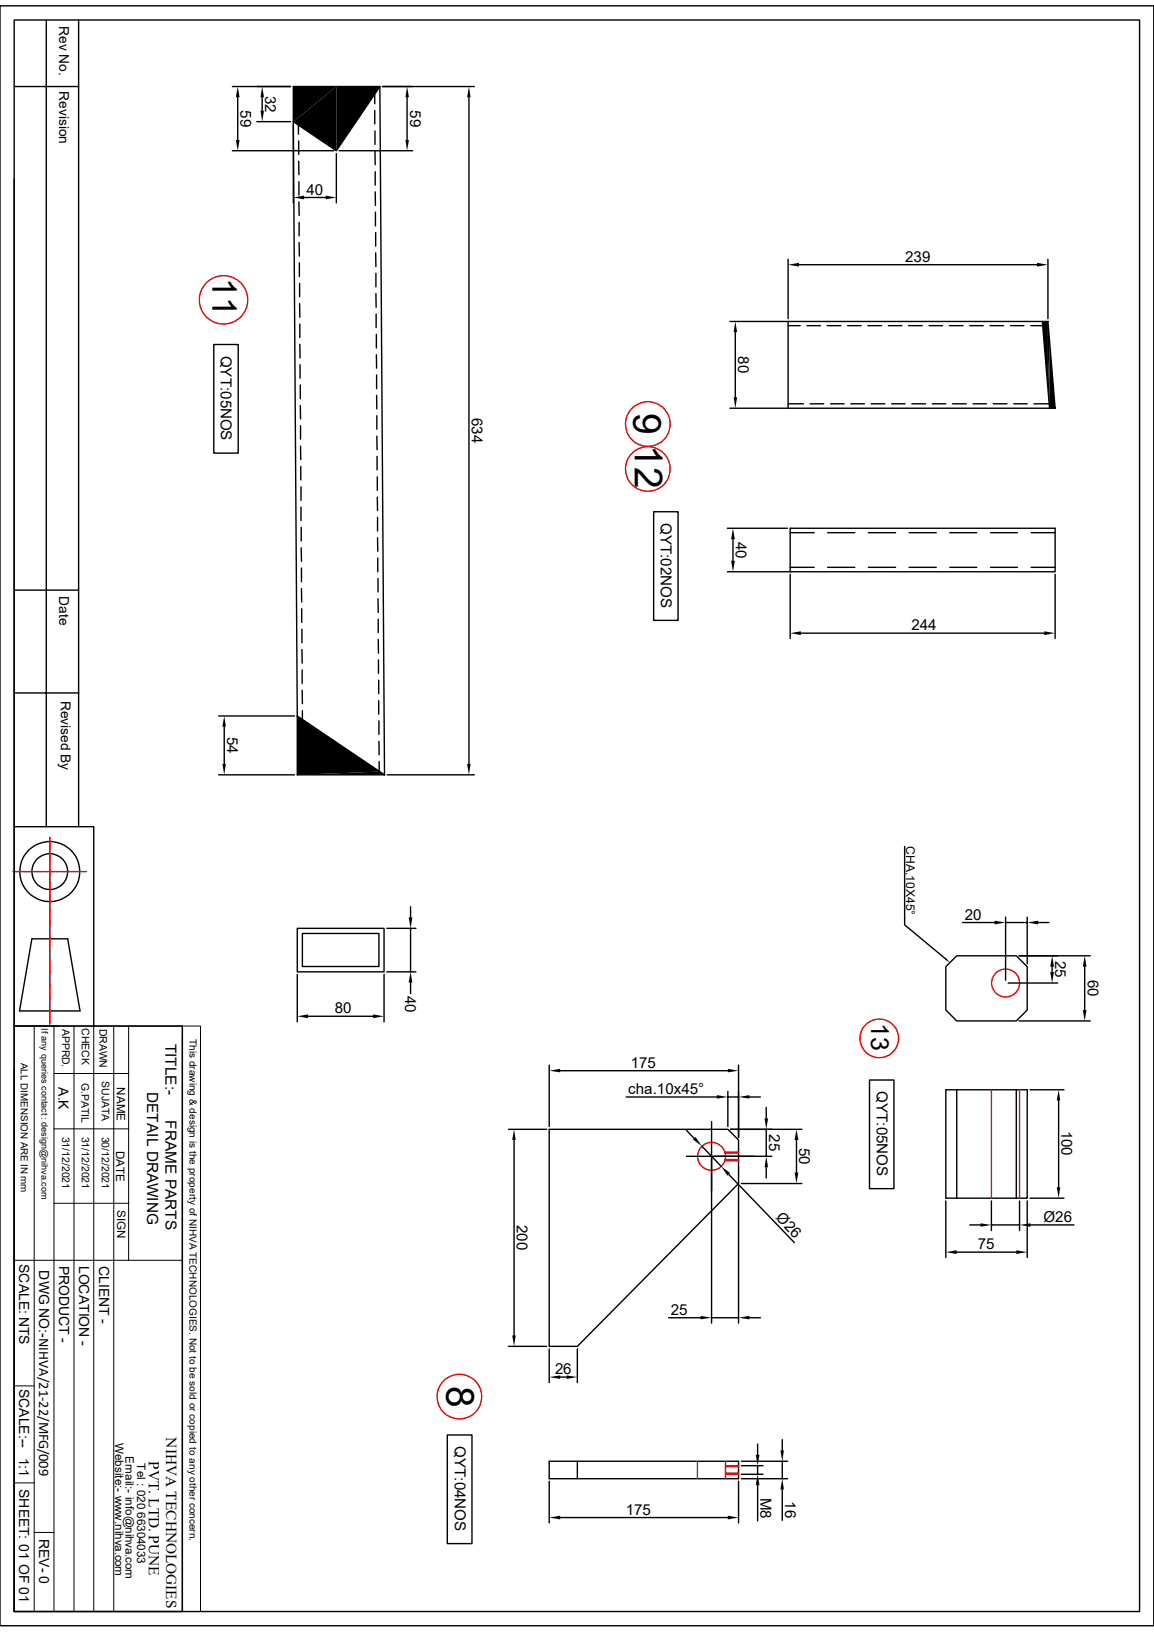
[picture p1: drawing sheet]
<svg xmlns="http://www.w3.org/2000/svg" width="210mm" height="297mm" viewBox="0 0 210 297" stroke-linecap="round" stroke-linejoin="round" font-family="sans-serif">
<g fill="none" stroke="#000" stroke-width=".25">
<path d="M0 1.1h210v294.8h-210zM2.6 3.6h204.8v289.7h-204.8zM2.6 15.7h11.7M8.4 3.6v146.9M14.3 3.6v146.9M42.3 15.7h10.6M43.3 17.7v7.8M47.7 17.7v2.5M68.2 17.1v1.8M69.1 15.7l.9 125.3M69.1 15.7l-7.9 11.7-7.8-5.3M69.1 15.7h-15.7v6.4"/>
<path d="M69.6 15.7h16.7M74.1 17.7v7.8M85.3 17.7v121.3M2.6 32.6v117.9h14.5v36.2M42.3 27.4h18.4M46.7 22.1h6.2M53.4 22.1l.7 108.2M53.4 22.6v14.3M54.3 22.8v1.6M54.4 25.7v2.4M54.4 29.3v2.5M54.4 33.1v2.4"/>
<path d="M54.4 36.7v2.5M55.3 35.9h4M61.2 27.9v9M61.7 27.4h13.4M68.2 20.1v2.5M68.2 23.8v2.5M68.2 27.5l.1 2.5M68.3 31.2v2.5M68.3 34.9v2.5M68.3 38.6v2.5M54.4 40.5v2.4M54.4 44.2l.1 2.4"/>
<path d="M54.5 47.8v2.5M54.5 51.6v2.4M54.5 55.2l.1 2.5M54.6 59v2.4M68.4 42.3v2.5M68.4 46v2.5M68.4 49.7v2.5M68.4 53.4l.1 2.5M68.5 57.2v2.4M132.8 58.5h10.5M143.4 58.5h47.3l1.3 15.8h-48.6zM143.4 59.3h2.2"/>
<path d="M143.4 47.2v10.8M145.4 48.2h43.3M146.9 59.3h2.4M150.5 59.3h2.5M154.3 59.3h2.4M157.9 59.3h2.5M161.7 59.3h2.4M165.4 59.3h2.5M169.1 59.3h2.4M172.8 59.3h2.5M176.5 59.3h2.4M180.2 59.3h2.4"/>
<path d="M183.9 59.3h2.5M187.6 59.3h2.2M189.7 58.5l1.3 15.8M190.7 47.2v10.8M38.9 62.7h4.4v19.8h-4.4zM54.6 62.7v2.5M54.6 66.4v2.4M54.7 70.1v2.5M54.7 73.8v2.4M54.7 77.5v2.4M68.5 60.8v2.5M68.5 64.6v2.4"/>
<path d="M68.5 68.2v2.5M68.5 72l.1 2.4M68.6 75.6v2.5M68.6 79.4v2.4M132.8 74.3h10.5M133.8 60.5v11.8M143.4 73.5h2.8M147.4 73.5h2.5M151.2 73.5h2.4M154.9 73.5h2.4M158.5 73.5h2.5M162.3 73.5h2.4"/>
<path d="M165.9 73.5h2.5M169.7 73.5h2.4M173.4 73.5h2.5M177.1 73.5h2.4M180.8 73.5h2.5M184.5 73.5h2.4M188.2 73.5h2.8M54.7 81.2v2.5M54.7 84.9v2.4M54.8 88.6v2.5M54.8 92.3v2.4M54.8 96v2.5"/>
<path d="M54.8 99.7l.1 2.5M68.6 83.1v2.4M68.7 86.8v2.4M68.7 90.5v2.4M68.7 94.1v2.5M68.7 97.9v2.4M119 93.1h4.4v19.8h-4.4zM132.4 96.1h10.9M133.4 98.1v4M143.8 96.1h48.2v8h-48.2zM143.8 96.9h4.4M150.6 96.9h5"/>
<path d="M158 96.9h5M165.4 96.9h5M172.8 96.9h5M180.3 96.9h4.9M187.7 96.9h4.3M2.6 107.4h11.7M54.9 103.4v2.5M54.9 107.1v2.5M54.9 110.8v2.5M54.9 114.5v2.5M54.9 118.2l.1 2.5M68.7 101.6v2.5"/>
<path d="M68.8 105.3v2.4M68.8 109v2.5M68.8 112.7v2.4M68.8 116.4l.1 2.5M132.4 104.1h11.3M143.8 104.5v11.7M143.8 103.3h4.4M145.8 115.2h44.2M150.6 103.3h5M158 103.3h5M165.4 103.3h5M172.8 103.3h5"/>
<path d="M180.3 103.3h4.9M187.7 103.3h4.3M192 104.5v11.7M2.6 126.1h11.7M39.8 130.3h13.8M40.8 132.2v6.8M54.1 130.3l15.9 10.7M54.1 130.3v10.7h15.9M55 121.9v2.5M55 125.6v2.5M55 129.3v1.6M68.9 120.1v2.5"/>
<path d="M68.9 123.8v2.4M68.9 127.5v2.5M69 131.2v2.4M69 134.9v2.5M69 138.6v1.8M2.6 150.5v36.2M39.8 141h13.8M70.4 141h15.9M164.6 154.1v14.2l7.5 6.2M5.8 170.9h6.5l2.3 13.1h-11zM54.1 169h15.8v7.9h-15.8zM54.1 177.3v8.7"/>
<path d="M55 169.9h14v6h-14zM69.9 177.3v8.7M70.4 169h5.3M70.4 176.9h5.3M74.7 165v2M74.7 169v7.9M74.7 178.8v2M172.1 175.9l2-2h10.9l1.9 2v7.9l-1.9 2h-10.9l-2-2zM175.2 167.9h5.8M183 166.9v11.5M183 167.9h3.9M183.5 178.9h9"/>
<path d="M185.5 173.9h12.9M186.9 166.9v8.5M188.9 167.9h2M191.5 175.9v1M197.4 175.9v7.9M2.6 186.7h30.6v106.6h-30.6zM2.6 194.8v98.5M56 185h11.9M99.9 193.8v11.2M101.9 194.9h30.6M114 199.6h16.5M132.5 198.6v6.4"/>
<path d="M132.5 199.6h1.9M134.4 193.8v13.2M136.4 199.6h2M158.2 196.6h4.5v19.7h-4.5zM172.1 198.3h14.8v19.8h-14.8zM174.1 198.3v19.8M185 198.3v19.8M185.5 185.8h12.9M187.5 198.3h6.1M92.5 205.5h7M93.6 207.5v35.5M99.9 205.5h32.6l1.9 2v7.9l-29.3 29.6h-5.2z"/>
<path d="M125 205.7l1.3 1.5M127.7 208.6l3.6 3.7M129.5 204.1v36.7M132.6 213.7l12 12.4M132.9 205.5h13M134.4 215.9v24.9M134.9 215.4h11M139.4 201.5v2M139.4 205.5v4.9M139.4 212.4v2M140.5 210.4h-15.6M144.9 207.5v5.9"/>
<path d="M172.1 218.6v10.3M180.4 218.6v5.3M185.5 218.6v5.3M186.9 218.6v10.3M187.5 218.1h6.1M192.7 200.3v15.8M121.7 239.8h5.8M129.5 239.8h4.9M136.4 239.8h2M174.1 227.9h10.9M176.5 222.9h1.9M180.4 222.9h5.1"/>
<path d="M187.5 222.9h8M92.5 245h7M99.9 245.5v6.1M101.9 250.6h1.2M105.1 245.5v6.1M81.4 261.2h4.5v19.7h-4.5zM99.9 265.9h34.5v3.2h-34.5zM99.9 269.6v7.6M101.9 276.2h30.6M105.1 265.9v3.2M134.4 269.6v7.6M134.9 265.9h8.4"/>
<path d="M134.9 269.1h8.4M134.9 266.7h4M134.9 268.3h4M137.9 262.8v2M137.9 266.7v1.6M137.9 270.3v6.5M142.4 262v1.9M142.4 265.9v3.2M142.4 271.1v5.6"/>
<circle cx="9.1" cy="158.6" r="5.5"/>
<circle cx="9.1" cy="158.6" r="3.3"/>
</g>
<g fill="#000">
<path d="M43.3 15.7l.3 2h-.7zM47.7 15.7l.3 2h-.6zM53.4 15.7h7.8l-7.8 6.4zM53.4 22.1l7.8-6.4v11.7zM61.2 15.7h7.9l-7.9 11.7zM74.1 15.7l.3 2h-.6zM85.3 15.7l.3 2h-.6zM42.9 25.5h.7l-.3 1.9zM47.4 20.2h.6l-.3 1.9zM53.4 35.9l1.9-.3v.7zM59.3 35.6l1.9 .3-1.9 .4zM73.8 25.5h.6l-.3 1.9z"/>
<path d="M143.4 48.2l2-.4v.7zM188.7 47.8l2 .4-2 .3zM189.7 58.5h1v11.8zM133.8 58.5l.4 2h-.7zM133.5 72.3h.7l-.4 2zM191 62.5l1 11.8h-1zM133.4 96.1l.3 2h-.6zM133.1 102.1h.6l-.3 2zM143.8 115.2l2-.3v.7zM190 114.9l2 .3-2 .4zM40.8 130.3l.3 1.9h-.6zM40.5 139h.6l-.3 2z"/>
<path d="M85 139h.6l-.3 2zM54.1 130.3l15 10.1-15 .6zM54.1 141l15-.6v.6zM69.1 140.4l.9 .6h-.9zM74.4 167h.7l-.4 2zM74.7 176.9l.4 1.9h-.7zM172.2 174.4l.7 .8-.9-.5zM181 167.6l2 .3-2 .3zM186.9 167.9l2-.3v.6zM191.5 173.9l.3 2h-.7zM191.1 176.9h.7l-.3 2zM197.4 173.9l.3 2h-.6z"/>
<path d="M54.1 185l1.9-.4v.7zM67.9 184.6l2 .4-2 .3zM99.9 194.9l2-.4v.7zM130.5 199.3l2 .3-2 .3zM132.5 194.5l1.9 .4-1.9 .3zM134.4 199.6l2-.3v.6zM197.1 183.8h.6l-.3 2zM93.6 205.5l.3 2h-.7zM126.6 206.9l1.1 1.7-1.6-1.2zM131.3 212.3l1.6 1.2-.5 .5zM139.1 203.5h.7l-.4 2zM139.4 210.4l.4 2h-.7z"/>
<path d="M144.9 205.5l.4 2h-.7zM144.6 213.4h.7l-.4 2zM192.7 198.3l.3 2h-.7zM192.3 216.1h.7l-.3 2zM127.5 239.5l2 .3-2 .3zM134.4 239.8l2-.3v.6zM172.1 227.9l2-.4v.7zM178.4 222.6l2 .3-2 .4zM185 227.5l1.9 .4-1.9 .3zM185.5 222.9l2-.3v.7zM93.2 243h.7l-.3 2zM99.9 250.6l2-.3v.7z"/>
<path d="M103.1 250.3l2 .3-2 .4zM99.9 276.2l2-.4v.7zM132.5 275.8l1.9 .4-1.9 .3zM137.5 264.8h.7l-.3 1.9zM137.9 268.3l.3 2h-.7zM142 263.9h.7l-.3 2zM142.4 269.1l.3 2h-.7z"/>
</g>
<path d="M190.9 58.5v15.8" fill="none" stroke="#000" stroke-width=".3"/>
<g fill="none" stroke="#f00" stroke-width=".25">
<path d="M2.4 158.6h11.4M9.1 152.4v16.7M13.9 158.6h.2M14.2 158.6h.8M15.1 158.6h.2M15.7 158.6h-.3M9.1 169.2v.8M9.1 170.1v.2M9.1 170.3v.9M9.1 171.2v.3M9.1 171.5v.8M9.1 172.4v.2"/>
<path d="M9.1 172.7v.8M9.1 173.6v.2M9.1 173.9v.8M9.1 174.8v.2M9.1 175.1v.8M9.1 176v.2M9.1 176.3v.8M9.1 177.2v.2M9.1 177.5v.8M9.1 178.4v.2M9.1 178.6v.9M9.1 179.5v.2"/>
<path d="M9.1 179.8v.8M9.1 180.7v.2M9.1 181v.8M9.1 181.9v.2M9.1 182.2v.8M9.1 183.1v.2M9.1 183.4v.8M9.1 184.3v.2M9.1 184.6v.8M9.1 185.5v.2M9.1 185.8v.6M180.4 198.3v19.8"/>
<path d="M185.5 198.3v19.8M131.9 209.7h2.5M131.9 209.8h2.5M131.9 211.2h2.5M131.9 211h2.5M126.9 265.9v3.2M132 266.7h2.4M132 266.9h2.4M132 268.3h2.4M132 268.1h2.4M132 265.9v3.2"/>
<circle cx="40.7" cy="54.6" r="4.4"/>
<circle cx="117.9" cy="77.2" r="4.1"/>
<circle cx="117.9" cy="85.3" r="4.1"/>
<circle cx="183" cy="178.9" r="2.54"/>
<circle cx="160" cy="189" r="3.5"/>
<circle cx="129.5" cy="210.4" r="2.54"/>
<circle cx="83.6" cy="254.2" r="4.1"/>
</g>
<g fill="none" stroke="#000" stroke-width=".18">
<path d="M2.6 186.7h30.6M6.2 186.7v106.6M9.8 195.4h13.6M9.8 186.7v106.6M13.5 186.7v106.6M17.1 186.7v106.6M20.7 186.7v106.6M23.4 186.7v42.7M33.2 186.7h3.3v106.6h-3.3zM33.2 188.6v104.7M9.8 219h13.6M9.8 205.4h13.6"/>
<path d="M2.6 229.4h30.6M2.6 252.2h3.6M2.6 269.9h3.6M6.2 278.9h3.6"/>
</g>
<g font-size="7.1">
<text x="115.3" y="75.1" transform="rotate(90 115.3 75.1)">9</text>
<text x="115.5" y="81.1" transform="rotate(90 115.5 81.1)">12</text>
<text x="81.3" y="252.2" transform="rotate(90 81.3 252.2)">8</text>
</g>
<text font-size="6.2" x="38.7" y="50.6" transform="rotate(90 38.7 50.6)">11</text>
<text font-size="4.5" x="158.5" y="186.2" transform="rotate(90 158.5 186.2)">13</text>
<g font-size="2.8">
<text x="48.3" y="17.4" transform="rotate(90 48.3 17.4)">32</text>
<text x="43.8" y="20.1" transform="rotate(90 43.8 20.1)">59</text>
<text x="74.6" y="20.1" transform="rotate(90 74.6 20.1)">59</text>
<text x="55.8" y="35.4">40</text>
<text x="164.8" y="47.6">239</text>
<text x="40.2" y="64.7" transform="rotate(90 40.2 64.7)">QYT:05NOS</text>
<text x="134.4" y="64.9" transform="rotate(90 134.4 64.9)">80</text>
<text x="85.9" y="76.1" transform="rotate(90 85.9 76.1)">634</text>
<text x="120.3" y="95.2" transform="rotate(90 120.3 95.2)">QYT:02NOS</text>
<text x="133.9" y="98.6" transform="rotate(90 133.9 98.6)">40</text>
<text x="165.9" y="114.7">244</text>
<text x="41.3" y="134.1" transform="rotate(90 41.3 134.1)">54</text>
<text x="175.6" y="167.4">20</text>
<text x="192" y="174.9" transform="rotate(90 192 174.9)">25</text>
<text x="197.9" y="178.3" transform="rotate(90 197.9 178.3)">60</text>
<text x="61" y="184.4">80</text>
<text x="73.7" y="181.3" transform="rotate(90 73.7 181.3)">40</text>
<text x="30.1" y="190" transform="rotate(90 30.1 190)">TITLE:-</text>
<text x="114.8" y="194.3">175</text>
<text x="26.8" y="198.7" transform="rotate(90 26.8 198.7)">DETAIL DRAWING</text>
<text x="30.1" y="203.9" transform="rotate(90 30.1 203.9)">FRAME PARTS</text>
<text x="114.3" y="199.1">cha.10x45°</text>
<text x="159.6" y="198.6" transform="rotate(90 159.6 198.6)">QYT:05NOS</text>
<text x="140" y="206.5" transform="rotate(90 140 206.5)">25</text>
<text x="145.5" y="208.9" transform="rotate(90 145.5 208.9)">50</text>
<text x="193.2" y="205.8" transform="rotate(90 193.2 205.8)">100</text>
<text x="141.1" y="221.7" transform="rotate(46 141.1 221.7)">Ø26</text>
<text x="94.1" y="223" transform="rotate(90 94.1 223)">200</text>
<text x="178" y="227.4">75</text>
<text x="189.9" y="222.4">Ø26</text>
<text x="122.1" y="239.3">25</text>
<text x="101" y="250.1">26</text>
<text x="30.3" y="261.6" transform="rotate(90 30.3 261.6)">NIHVA TECHNOLOGIES</text>
<text x="82.8" y="263.2" transform="rotate(90 82.8 263.2)">QYT:04NOS</text>
<text x="27.1" y="265.9" transform="rotate(90 27.1 265.9)">PVT. LTD. PUNE</text>
<text x="113.9" y="275.7">175</text>
<text x="138.4" y="272.5" transform="rotate(90 138.4 272.5)">M8</text>
<text x="142.9" y="273.3" transform="rotate(90 142.9 273.3)">16</text>
</g>
<g font-size="2.5">
<text x="10.8" y="4.7" transform="rotate(90 10.8 4.7)">Rev No.</text>
<text x="10.8" y="16.6" transform="rotate(90 10.8 16.6)">Revision</text>
<text x="10.8" y="108.5" transform="rotate(90 10.8 108.5)">Date</text>
<text x="11" y="127.5" transform="rotate(90 11 127.5)">Revised By</text>
<text x="10.7" y="197.9" transform="rotate(90 10.7 197.9)">A.K</text>
<text x="3.5" y="230" transform="rotate(90 3.5 230)">SCALE: NTS</text>
<text x="7.1" y="231.2" transform="rotate(90 7.1 231.2)">DWG NO:-NIHVA/21-22/MFG/009</text>
<text x="10.8" y="230.3" transform="rotate(90 10.8 230.3)">PRODUCT -</text>
<text x="14.4" y="230.3" transform="rotate(90 14.4 230.3)">LOCATION -</text>
<text x="18" y="230.4" transform="rotate(90 18 230.4)">CLIENT -</text>
<text x="3.5" y="252.7" transform="rotate(90 3.5 252.7)">SCALE:--</text>
<text x="3.5" y="265.3" transform="rotate(90 3.5 265.3)">1:1</text>
<text x="3.5" y="271" transform="rotate(90 3.5 271)">SHEET: 01 OF 01</text>
<text x="7.2" y="280" transform="rotate(90 7.2 280)">REV- 0</text>
</g>
<text font-size="2.2" x="164.9" y="154" transform="rotate(90 164.9 154)">CHA.10X45°</text>
<g font-size="2.1">
<text x="21.3" y="197.9" transform="rotate(90 21.3 197.9)">NAME</text>
<text x="21.1" y="209.4" transform="rotate(90 21.1 209.4)">DATE</text>
<text x="21.3" y="220.2" transform="rotate(90 21.3 220.2)">SIGN</text>
<text x="21" y="262.6" transform="rotate(90 21 262.6)">Website:- www.nihva.com</text>
<text x="22.9" y="265" transform="rotate(90 22.9 265)">Email:- info@nihva.com</text>
<text x="25" y="266.3" transform="rotate(90 25 266.3)">Tel : 020 66304033</text>
</g>
<g font-size="1.9">
<text x="11.3" y="187.2" transform="rotate(90 11.3 187.2)">APPRD.</text>
<text x="14.9" y="187.1" transform="rotate(90 14.9 187.1)">CHECK</text>
<text x="18.1" y="187.2" transform="rotate(90 18.1 187.2)">DRAWN</text>
<text x="14.8" y="197.1" transform="rotate(90 14.8 197.1)">G.PATIL</text>
<text x="18.5" y="196.8" transform="rotate(90 18.5 196.8)">SUJATA</text>
<text x="11.3" y="206.8" transform="rotate(90 11.3 206.8)">31/12/2021</text>
<text x="14.9" y="206.8" transform="rotate(90 14.9 206.8)">31/12/2021</text>
<text x="18.5" y="206.8" transform="rotate(90 18.5 206.8)">30/12/2021</text>
</g>
<g font-size="1.8">
<text x="34.5" y="189.1" transform="rotate(90 34.5 189.1)">This drawing &amp; design is the property of NIHVA TECHNOLOGIES. Not to be sold or copied to any other concern.</text>
<text x="3.8" y="193.4" transform="rotate(90 3.8 193.4)">ALL DIMENSION ARE IN mm</text>
</g>
<text font-size="1.7" x="7.5" y="187.2" transform="rotate(90 7.5 187.2)">If any queries contact : design@nihva.com</text>
</svg>
